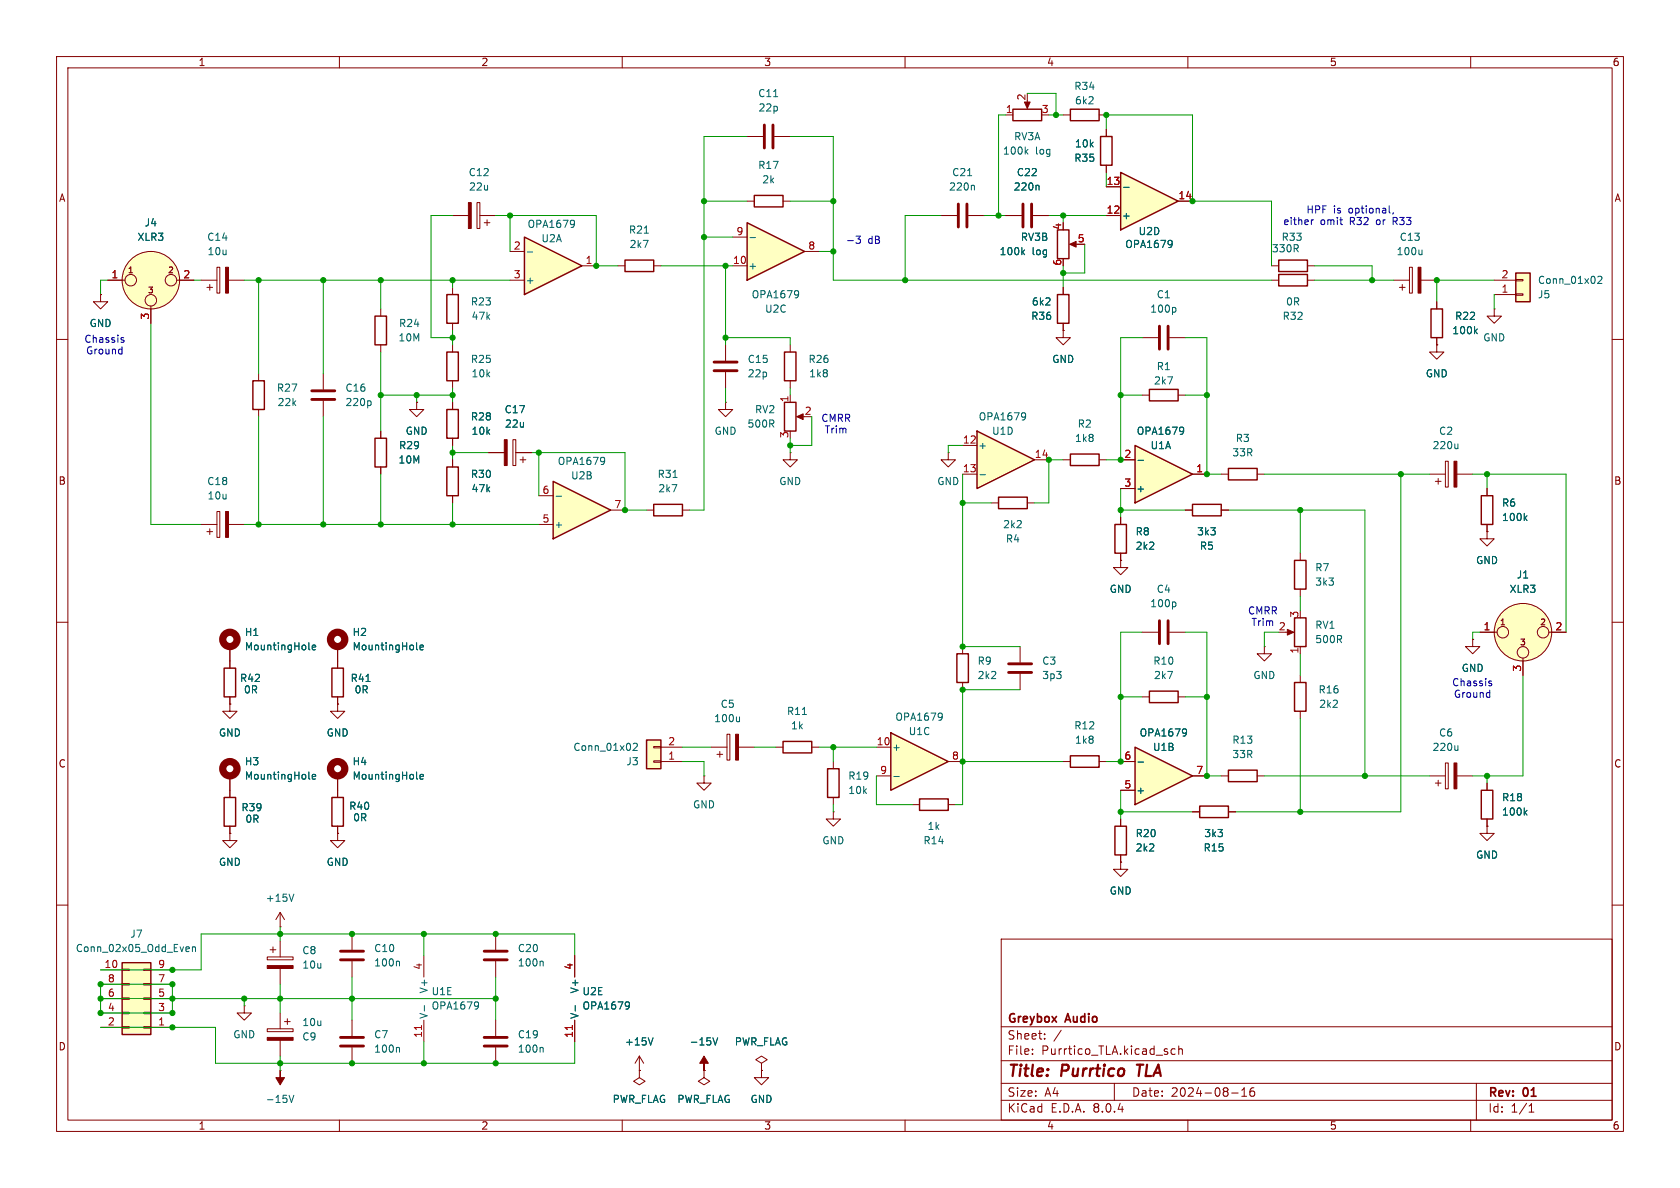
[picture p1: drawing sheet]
<svg xmlns="http://www.w3.org/2000/svg" width="297mm" height="210mm" viewBox="0 0 297 210" stroke-linecap="round" stroke-linejoin="round" font-family="sans-serif">
<g fill="none" stroke="#840000" stroke-width=".18">
<path d="M10 10h277v190h-277zM12 12h273v186h-273zM60 10v2M110 10v2M160 10v2M210 10v2M260 10v2M10 60h2M285 60h2M128.3 61v2.8M128.3 65.8v2.8M10 110h2"/>
<path d="M285 110h2M10 160h2M285 160h2M177 166h108v32h-108zM60 198v2M110 198v2M160 198v2M177 194.5h108M177 191.5h108M177 187.5h108M177 181.5h108M182.5 186.3v.1"/>
<path d="M182.5 185.5v.1M184.7 183.6v.1M184.7 182.8v.1M187.6 182.1l-1.3 2M197 191.5v3M207.7 185.5l-.4-.1-.3 .3v.4l.2 .2h.5M208.4 185.5l.2-.1 .4 .1v.9M208.4 184.9v1.5M210 198v2M217.7 193.2h1.2M219.5 193.8h.9M219.5 192.7l.5-.4v1.5"/>
<path d="M221.7 192.3a.59 .59 0 0 0-.7 .6v.6l.1 .2 .4 .1 .2-.1 .1-.5-.1-.3h-.5l-.2 .3M260 198v2M261 191.5v6.5M270.3 196.6h.9M270.3 195.5l.4-.4v1.5"/>
</g>
<path d="M201 188.2h1.1M201.6 188.2l-.3 2" fill="none" stroke="#840000" stroke-width=".4"/>
<path d="M126.2 65.5h4.1M126.2 64h4.1" fill="none" stroke="#840000" stroke-width=".51"/>
<path d="M97.8 85.1l10.1 5.1-10.1 5.1z" fill="#ffffc2"/>
<path d="M97.8 85.1l10.1 5.1-10.1 5.1z" fill="none" stroke="#840000" stroke-width=".25"/>
<g fill="none" stroke="#840000" stroke-width=".18">
<path d="M128.3 71.1v1.3h1.2l-1.2 1.3-1.3-1.3h1.3M128.3 71.1h.1M95.2 92.7h2.6M95.2 87.6h2.6M107.9 90.2h2.6M124.5 137.2v1.2h1.2l-1.2 1.3-1.3-1.3h1.3M124.5 137.2h.1M125.7 132.1h2.8M126.7 133.4h1.1M127.3 132.8v1.1M128.5 129.8h.5v4.6h-.5zM130.6 132.1h2.7"/>
<path d="M40.6 147.3v1.3h1.3l-1.3 1.3-1.2-1.3h1.2M40.6 147.3h.1M43.2 177.8v1.3h1.2l-1.2 1.2-1.3-1.2h1.3M43.2 177.8h.1M113 189.2v1.3l-1 .6 1 .7 1-.7-1-.6M113 189.2h.1M113 186.7l-.7 1.3M113 186.7v2.5M113 186.7l.8 1.3M124.5 189.2h.1M124.5 189.2v1.3l-1.1 .6 1.1 .7 1-.7-1-.6M134.6 188l1-.7-1-.6-1 .6 1 .7v1.2"/>
<path d="M134.6 189.2h.1M134.6 189.2v1.3h1.3l-1.3 1.3-1.3-1.3h1.3"/>
</g>
<path d="M98.3 87.7h1M106.6 80.8l.2 .2a1.07 1.07 0 0 1-.1 1M106.9 81.4l-.3 .2M130.7 126.7v.9M130.7 127.5l-.1 .1M115.4 183.5l-.4 1.2M126 183.5l.5 1.2 .4-1.2" fill="none" stroke="#006464" stroke-width=".18"/>
<g fill="#840000" stroke="#840000" stroke-width=".18">
<path d="M124.5 186.7l.7 1.3h-.7v1.2v-1.2h-.8z"/>
<path d="M130 129.8h.6v4.6h-.6z"/>
</g>
<path d="M114.3 130.8h2.5v5.1h-2.5z" fill="#ffffc2"/>
<path d="M115.6 132h1.2v.2h-1.2zM115.6 134.5h1.2v.2h-1.2zM116.8 134.6h3.8M116.8 132.1h3.8" fill="none" stroke="#840000" stroke-width=".18"/>
<path d="M114.3 130.8h2.5v5.1h-2.5z" fill="none" stroke="#840000" stroke-width=".25"/>
<path d="M112 131.5l.4-.1 .3 .4-.8 .9h.8" fill="none" stroke="#006464" stroke-width=".18"/>
<path d="M21.6 170.2h5.1v12.7h-5.1z" fill="#ffffc2"/>
<g fill="none" stroke="#840000" stroke-width=".18">
<path d="M80 38.1h2.8M84.3 35.8h.5v4.6h-.5zM84.8 38.1h2.8M85.6 39.4h1M86.1 38.9v1M109.2 47h1.3M115.6 47h1.2M40.6 124.5v1.2h1.3l-1.3 1.3-1.2-1.3h1.2M40.6 124.5h.1M40.6 139.7v1.3M40.6 146.1v1.2M17.8 171.5h3.8"/>
<path d="M17.8 179.1h3.8M17.8 176.5h3.8M17.8 174h3.8M21.6 171.3h1.3v.3h-1.3zM21.6 173.9h1.3v.2h-1.3zM21.6 176.4h1.3v.3h-1.3zM21.6 178.9h1.3v.3h-1.3zM25.4 171.3h1.3v.3h-1.3zM25.4 173.9h1.3v.2h-1.3zM25.4 176.4h1.3v.3h-1.3zM25.4 178.9h1.3v.3h-1.3zM26.7 171.5h3.8"/>
<path d="M26.7 179.1h3.8M26.7 176.5h3.8M26.7 174h3.8M49.5 179.1v2.8M17.8 181.6h3.8M21.6 181.5h1.3v.2h-1.3zM25.4 181.5h1.3v.2h-1.3zM26.7 181.6h3.8M47.2 181.9h4.6v.5h-4.6zM49.5 189.2h.1M49.5 183.9v2.8M50.3 180.6h1"/>
<path d="M50.8 180.1v1"/>
</g>
<path d="M110.5 46h5.1v2h-5.1zM39.6 141h2.1v5.1h-2.1zM21.6 170.2h5.1v12.7h-5.1z" fill="none" stroke="#840000" stroke-width=".25"/>
<path d="M113.9 41.2h.7M33 167.4h.4l.1 .3-.6 .1M33.4 168.2h-.4M34 167.5l.2-.1h.3l.1 .8M34 167.4v.8M51.1 193.6l.4 1.3 .4-1.3" fill="none" stroke="#006464" stroke-width=".18"/>
<g fill="#840000" stroke="#840000" stroke-width=".18">
<path d="M49.5 189.2v1.3h.8l-.8 1.3-.7-1.3h.7z"/>
<path d="M47.2 183.4h4.6v.5h-4.6z"/>
<path d="M82.8 35.8h.5v4.6h-.5z"/>
</g>
<path d="M92.7 41.9l10.2 5.1-10.2 5.1z" fill="#ffffc2"/>
<path d="M92.7 41.9l10.2 5.1-10.2 5.1zM39.6 118.1h2.1v5.1h-2.1z" fill="none" stroke="#840000" stroke-width=".25"/>
<path d="M90.2 44.5h2.5M90.2 49.5h2.5M102.9 47h2.5M40.6 114.3v3.8M40.6 123.2v1.3M40.6 137.2v2.5M47.2 169.2h4.6v.5h-4.6zM47.8 167.9h1M48.3 167.4v1M49.5 166.4v2.8M49.5 171.2v2.8" fill="none" stroke="#840000" stroke-width=".18"/>
<path d="M101.3 38.9l.2 .2a1.07 1.07 0 0 1-.1 1M101.6 39.5l-.3 .2M93.2 44.5h1M54.6 114.7l.2 .2M55.2 114.5l.6-.2-.1-.2-.3-.1-.2 .2 .1 .6h.4M54.6 137.6l.2 .1M55.2 137.3l.6-.1-.1-.2-.3-.1-.2 .2 .1 .6h.4" fill="none" stroke="#006464" stroke-width=".18"/>
<g fill="none" stroke="#840000" stroke-width="1.3">
<circle cx="40.6" cy="113" r="1.27"/>
<circle cx="40.6" cy="135.9" r="1.27"/>
</g>
<path d="M47.2 170.7h4.6v.5h-4.6z" fill="#840000" stroke="#840000" stroke-width=".18"/>
<path d="M200.7 78.7l10.1 5.1-10.1 5.1z" fill="#ffffc2"/>
<g fill="none" stroke="#840000" stroke-width=".25">
<path d="M133.3 34.5h5.1v2.1h-5.1zM66.3 55.9h2v5.1h-2zM79 52.1h2v5.1h-2zM186.9 52.1h2.1v5.1h-2.1zM44.7 67.3h2v5.1h-2zM66.3 77.5h2v5.1h-2zM79 62.2h2v5.1h-2zM79 72.4h2v5.1h-2zM138.7 62.2h2v5.1h-2zM200.7 78.7l10.1 5.1-10.1 5.1zM203.2 68.8h5.1v2.1h-5.1zM79 82.6h2v5h-2z"/>
<path d="M115.6 89.2h5v2h-5zM189.2 80.3h5.1v2h-5.1zM58.7 118.1h2v5.1h-2zM58.7 141h2v5.1h-2zM197.1 146.1h2v5h-2zM212.1 142.5h5.1v2h-5.1z"/>
</g>
<g fill="none" stroke="#840000" stroke-width=".18">
<path d="M132.1 24.1h2.8M132.1 35.6h1.2M136.9 24.1h2.8M138.4 35.6h1.3M166.4 38.1h2.8M171.2 38.1h2.8M17.8 52.1v1.2h1.2l-1.2 1.3-1.3-1.3h1.3M17.8 52.1h.1M19 49.5h3.1M26.7 54.1v3.1M31.2 49.5h3.1M35.6 49.5h2.8"/>
<path d="M36.6 50.8h1M37.1 50.3v1M38.4 47.2h.5v4.6h-.5zM40.4 49.5h2.8M67.3 54.6v1.3M80 50.8v1.3M80 57.2v1.2M188 58.4v1.3h1.2l-1.2 1.3-1.3-1.3h1.3M188 58.4h.1M188 50.8v1.3M188 57.2v1.2M201.9 59.7h2.8"/>
<path d="M206.8 59.7h2.7M45.7 66v1.3M45.7 72.4v1.3M57.1 66v2.8M57.1 70.9v2.8M67.3 61v1.2M67.3 76.2v1.3M73.7 71.1v1.3h1.2l-1.2 1.3-1.3-1.3h1.3M73.7 71.1h.1M80 61v1.2M80 67.3v1.3M80 71.1v1.3"/>
<path d="M80 77.5v1.2M90.7 77.7h.5v4.6h-.5zM139.7 61v1.2M139.7 67.3v1.3M201.9 69.9h1.3M208.3 69.9h1.2M35.6 92.7h2.8M36.6 94h1M37.1 93.5v1M38.4 90.4h.5v4.6h-.5zM40.4 92.7h2.8M67.3 82.6v1.2"/>
<path d="M80 81.3v1.3M80 87.6v1.3M86.4 80h2.8M91.2 80h2.8M91.9 81.3h1.1M92.5 80.8v1M114.3 90.2h1.3M120.6 90.2h1.3M167.6 80v1.3h1.3l-1.3 1.3-1.2-1.3h1.2M167.6 80h.1M188 81.3h1.2M194.3 81.3h1.3"/>
<path d="M198.1 81.3h2.6M198.1 86.4h2.6M210.8 83.8h2.6M59.7 114.3v3.8M59.7 124.5v1.2h1.3l-1.3 1.3-1.3-1.3h1.3M59.7 124.5h.1M59.7 123.2v1.3M59.7 137.2v3.8M59.7 147.3v1.3h1.3l-1.3 1.3-1.3-1.3h1.3M59.7 147.3h.1M59.7 146.1v1.2M198.1 152.4v1.3h1.3l-1.3 1.2-1.3-1.2h1.3"/>
<path d="M198.1 152.4h.1M198.1 144.8v1.3M198.1 151.1v1.3M210.8 143.5h1.3M217.2 143.5h1.2M49.5 163.8h.1M49.5 161.3l-.7 1.3M49.5 161.3v2.5M49.5 161.3l.8 1.3M62.2 165.1v2.8M62.2 169.9v2.8M74.9 168.9v3.8"/>
<path d="M87.6 165.1v2.8M87.6 169.9v2.8M101.6 168.9v3.8M62.2 180.3v2.8M62.2 185.2v2.8M74.9 180.3v3.9M87.6 180.3v2.8M87.6 185.2v2.8M101.6 180.3v3.9"/>
<circle cx="23.1" cy="49.5" r="1.02"/>
<circle cx="26.7" cy="49.5" r="5.1"/>
<circle cx="26.7" cy="53.1" r="1.02"/>
<circle cx="30.2" cy="49.5" r="1.02"/>
</g>
<g fill="none" stroke="#006464" stroke-width=".18">
<path d="M136.8 17.1h.7M171.1 31.1h.7M172.1 32.8l.2 .1v.7M207.6 54.3l.3 .3v.3l-.3 .3M65.4 70.9l.2 .2v.4l-.2 .2M209 75.5l.2 .1a1.07 1.07 0 0 1-.1 1.1M209.3 76.1l-.3 .2M119 84.4h.7M201.2 81.4h1M73.6 114.7l.2 .2M74.3 114.5l.6-.2-.1-.2-.4-.1-.1 .2v.6h.5M64.7 120.5h.7"/>
<path d="M73.6 137.6l.2 .1M74.3 137.3l.6-.1-.1-.2-.4-.1-.1 .2v.6h.5M51.9 158.1l-.4 1.2M70.4 169.9l.2 .2v.7M75 177.8v.9M84.4 177.1l.1 .1a1.07 1.07 0 0 1-.1 1.1M84.6 177.7l-.2 .2M95.8 169.9l.2 .2v.7M101.7 177.8v.9M111 177.1l.2 .1a1.07 1.07 0 0 1-.1 1.1M111.3 177.7l-.3 .2M70.4 185.2l.2 .1v.7"/>
<path d="M95.8 185.2l.2 .1v.7"/>
</g>
<g fill="none" stroke="#840000" stroke-width=".51">
<path d="M135.1 22.1v4.1M136.7 22.1v4.1M169.4 36.1v4M170.9 36.1v4M205 57.7v4M206.5 57.7v4M55.1 69.1h4.1M55.1 70.6h4.1M60.2 168.1h4.1M60.2 169.7h4.1M85.6 168.1h4.1M85.6 169.7h4.1"/>
<path d="M60.2 183.4h4.1M60.2 184.9h4.1M85.6 183.4h4.1M85.6 184.9h4.1"/>
</g>
<g fill="#840000" stroke="#840000" stroke-width=".18">
<path d="M39.9 90.4h.5v4.6h-.5z"/>
<path d="M39.9 47.2h.5v4.6h-.5z"/>
<path d="M89.2 77.7h.5v4.6h-.5z"/>
</g>
<circle cx="26.7" cy="49.5" r="5.1" fill="#ffffc2" stroke="#ffffc2" stroke-width=".18"/>
<path d="M74.5 181.3v.7M101.2 181.3v.7" fill="none" stroke="#a90000" stroke-width=".18"/>
<g fill="none" stroke="#840000" stroke-width="1.3">
<circle cx="59.7" cy="113" r="1.27"/>
<circle cx="59.7" cy="135.9" r="1.27"/>
</g>
<path d="M200.7 132.1l10.1 5.1-10.1 5z" fill="#ffffc2"/>
<path d="M176.5 87.9h5.1v2h-5.1zM197.1 92.7h2v5.1h-2zM210.8 89.2h5.1v2h-5.1zM189.2 133.6h5.1v2h-5.1zM200.7 132.1l10.1 5.1-10.1 5zM203.2 122.2h5.1v2h-5.1zM217.2 136.1h5v2.1h-5z" fill="none" stroke="#840000" stroke-width=".25"/>
<g fill="none" stroke="#840000" stroke-width=".18">
<path d="M175.3 88.9h1.2M181.6 88.9h1.3M198.1 99.1v1.2h1.3l-1.3 1.3-1.3-1.3h1.3M198.1 99.1h.1M198.1 91.4v1.3M198.1 97.8v1.3M209.5 90.2h1.3M215.9 90.2h1.3M201.9 111.8h2.8M206.8 111.8h2.7M223.5 114.3v1.3h1.3l-1.3 1.2-1.3-1.2h1.3M223.5 114.3h.1"/>
<path d="M188 134.6h1.2M194.3 134.6h1.3M198.1 139.7h2.6M198.1 134.6h2.6M201.9 123.2h1.3M208.3 123.2h1.2M210.8 137.2h2.6M215.9 137.2h1.3M222.2 137.2h1.3"/>
</g>
<path d="M207.6 106.4l.3 .3v.3l-.3 .3M201.2 134.7h1M209.5 128.8l.2 .2a1.07 1.07 0 0 1-.1 1M209.8 129.4l-.3 .2" fill="none" stroke="#006464" stroke-width=".18"/>
<path d="M205 109.7v4.1M206.5 109.7v4.1" fill="none" stroke="#840000" stroke-width=".51"/>
<path d="M172.7 76.2l10.2 5.1-10.2 5.1z" fill="#ffffc2"/>
<path d="M172.7 76.2l10.2 5.1-10.2 5.1zM169.2 115.6h2v5.1h-2zM138.4 131.1h5.1v2h-5.1zM146.3 135.9h2v5.1h-2z" fill="none" stroke="#840000" stroke-width=".25"/>
<g fill="none" stroke="#840000" stroke-width=".18">
<path d="M170.2 78.7h2.5M170.2 83.8h2.5M182.9 81.3h2.5M170.2 114.3v1.3M180.3 114.3v2.8M180.3 119.1v2.8M137.2 132.1h1.2M143.5 132.1h1.3M147.3 134.6v1.3M170.2 120.7v1.2M147.3 143.5v1.3h1.3l-1.3 1.3-1.3-1.3h1.3M147.3 143.5h.1"/>
<path d="M147.3 141v1.2"/>
</g>
<path d="M181.1 73l.2 .1a1.07 1.07 0 0 1-.2 1M181.3 73.5l-.2 .3M173.2 83.9h1M141.8 126.3h.8" fill="none" stroke="#006464" stroke-width=".18"/>
<path d="M178.3 117.3h4.1M178.3 118.9h4.1" fill="none" stroke="#840000" stroke-width=".51"/>
<path d="M157.5 129.5l10.1 5.1-10.1 5.1z" fill="#ffffc2"/>
<path d="M228.9 99.1h2v5h-2zM261.9 87.6h2v5.1h-2zM228.9 109.2h2v5.1h-2zM157.5 129.5l10.1 5.1-10.1 5.1zM228.9 120.7h2v5h-2zM261.9 139.7h2v5.1h-2zM162.6 141.2h5v2.1h-5z" fill="none" stroke="#840000" stroke-width=".25"/>
<g fill="none" stroke="#840000" stroke-width=".18">
<path d="M229.9 97.8v1.3M262.9 94v1.3h1.3l-1.3 1.2-1.3-1.2h1.3M262.9 94h.1M262.9 86.4v1.2M262.9 92.7v1.3M227.3 111.8h1M229.9 104.1v1.3M229.9 114.3v1.3M229.9 119.4v1.3M260.3 113v1.3h1.3l-1.3 1.3-1.2-1.3h1.2M260.3 113h.1M261.6 111.8h3.1"/>
<path d="M269.2 116.3v3.1M273.8 111.8h3.1M154.9 132.1h2.6M154.9 137.2h2.6M167.6 134.6h2.6M229.9 125.7v1.3M252.7 137.2h2.8M253.7 138.4h1.1M254.3 137.9v1M255.5 134.9h.5v4.5h-.5zM257.6 137.2h2.7M262.9 138.4v1.3"/>
<path d="M161.3 142.2h1.3M167.6 142.2h1.3M262.9 146.1v1.2h1.3l-1.3 1.3-1.3-1.3h1.3M262.9 146.1h.1M262.9 144.8v1.3"/>
<circle cx="265.7" cy="111.8" r="1.02"/>
<circle cx="269.2" cy="111.8" r="5.1"/>
<circle cx="269.2" cy="115.3" r="1.02"/>
<circle cx="272.8" cy="111.8" r="1.02"/>
</g>
<path d="M269.6 91.5l.4 .5M270 91.2l-.5 .5M158 137.3h1M166.3 126.1l.2 .1a1.07 1.07 0 0 1-.1 1M166.6 126.6l-.3 .2M257.7 131.8v.9M257.7 132.5l-.1 .2M269.6 143.6l.4 .5M270 143.2l-.5 .5" fill="none" stroke="#006464" stroke-width=".18"/>
<g fill="#840000" stroke="#840000" stroke-width=".18">
<path d="M227.6 111.3l1.1 .5-1.1 .5z"/>
<path d="M257 134.9h.6v4.5h-.6z"/>
</g>
<circle cx="269.2" cy="111.8" r="5.1" fill="#ffffc2" stroke="#ffffc2" stroke-width=".18"/>
<path d="M198.1 30.5l10.2 5.1-10.2 5z" fill="#ffffc2"/>
<path d="M179.1 19.3h5v2h-5zM189.2 19.3h5.1v2h-5.1zM194.6 24.1h2v5.1h-2zM198.1 30.5l10.2 5.1-10.2 5zM186.9 40.6h2.1v5.1h-2.1zM226.1 48.5h5v2h-5zM226.1 46h5v2h-5zM253 54.6h2v5.1h-2zM217.2 82.8h5v2h-5z" fill="none" stroke="#840000" stroke-width=".25"/>
<g fill="none" stroke="#840000" stroke-width=".18">
<path d="M181.6 17.8v1M177.8 38.1h2.8M177.8 20.3h1.3M182.6 38.1h2.8M188 20.3h1.2M194.3 20.3h1.3M195.6 38.1h2.5M195.6 33h2.5M195.6 22.9v1.2M195.6 29.2v1.3M208.3 35.6h2.5M189.5 43.2h1"/>
<path d="M224.8 49.5h1.3M224.8 47h1.3M231.1 49.5h1.3M231.1 47h1.3M246.4 49.5h2.8M247.4 50.8h1M247.9 50.3v1M249.2 47.2h.5v4.6h-.5zM251.2 49.5h2.8M254 53.3v1.3M254 59.7v1.3M264.2 54.6v1.3h1.2l-1.2 1.3-1.3-1.3h1.3"/>
<path d="M264.2 54.6h.1M215.9 83.8h1.3M222.2 83.8h1.3M252.7 83.8h2.8M253.7 85.1h1.1M254.3 84.6v1M255.5 81.5h.5v4.6h-.5zM257.6 83.8h2.7"/>
</g>
<g fill="none" stroke="#006464" stroke-width=".18">
<path d="M181.4 26.8l.3 .4M181.7 26.4l-.5 .5M183.5 32.8l.2 .1v.7M198.6 33.1h1M180.8 44.5l.3 .5M181.1 44.2l-.4 .5M207 42.5l.2 .1a1.07 1.07 0 0 1-.2 1M207.2 43l-.2 .3M251.4 44.2v.8M251.4 44.9l-.2 .1M260.8 58.5l.4 .5M261.2 58.2l-.5 .4"/>
<path d="M257.7 78.5v.8M257.7 79.2l-.1 .1"/>
</g>
<g fill="#840000" stroke="#840000" stroke-width=".18">
<path d="M181.1 18h1l-.5 1.2z"/>
<path d="M189.1 43.2l1.1-.5v1z"/>
<path d="M257 81.5h.6v4.6h-.6z"/>
<path d="M250.7 47.2h.5v4.6h-.5z"/>
</g>
<path d="M180.8 36.1v4M182.4 36.1v4" fill="none" stroke="#840000" stroke-width=".51"/>
<path d="M268 48.3h2.5v5h-2.5z" fill="#ffffc2"/>
<path d="M264.2 52.1h3.8M264.2 49.5h3.8M268 49.4h1.2v.3h-1.2zM268 51.9h1.2v.3h-1.2zM254 61v1.2h1.3l-1.3 1.3-1.3-1.3h1.3M254 61h.1" fill="none" stroke="#840000" stroke-width=".18"/>
<path d="M268 48.3h2.5v5h-2.5z" fill="none" stroke="#840000" stroke-width=".25"/>
<path d="M282.5 49l.5-.2 .2 .4-.8 .9h.8" fill="none" stroke="#006464" stroke-width=".18"/>
<path d="M132.1 39.4l10.1 5.1-10.1 5z" fill="#ffffc2"/>
<path d="M132.1 39.4l10.1 5.1-10.1 5zM138.7 71.1h2v5.1h-2z" fill="none" stroke="#840000" stroke-width=".25"/>
<g fill="none" stroke="#840000" stroke-width=".18">
<path d="M177.8 38.1h2.8M182.6 38.1h2.8M195.6 38.1h2.5M195.6 33h2.5M195.6 22.9v1.2M195.6 29.2v1.3M208.3 35.6h2.5M17.8 52.1h.1M19 49.5h2.6M26.7 54.6v2.6M31.7 49.5h2.6M129.5 47h2.6"/>
<path d="M129.5 41.9h2.6M142.2 44.5h2.6M188 58.4h.1M188 50.8v1.3M188 57.2v1.2M254 53.3v1.3M254 59.7v1.3M67.3 76.2v1.3M73.7 71.1h.1M80 71.1v1.3M80 77.5v1.2M139.7 69.9v1.2"/>
<path d="M141.2 73.7h1M254 61h.1M67.3 82.6v1.2M80 81.3v1.3M80 87.6v1.3M86.4 80h2.8M91.2 80h2.8M139.7 80v1.3h1.3l-1.3 1.3-1.3-1.3h1.3M139.7 80h.1M198.1 99.1h.1M198.1 81.3h2.6M198.1 86.4h2.6"/>
<path d="M198.1 91.4v1.3M198.1 97.8v1.3M209.5 90.2h1.3M210.8 83.8h2.6M215.9 90.2h1.3M262.9 94h.1M262.9 86.4v1.2M262.9 92.7v1.3M40.6 114.3v3.8M59.7 114.3v3.8M260.3 113h.1M261.6 111.8h2.6"/>
<path d="M269.2 116.8v2.6M274.3 111.8h2.6M40.6 124.5h.1M40.6 123.2v1.3M40.6 137.2v3.8M59.7 124.5h.1M59.7 123.2v1.3M59.7 137.2v3.8M198.1 139.7h2.6M198.1 134.6h2.6M210.8 137.2h2.6M262.9 138.4v1.3"/>
<path d="M40.6 147.3h.1M40.6 146.1v1.2M59.7 147.3h.1M59.7 146.1v1.2M198.1 152.4h.1M198.1 144.8v1.3M198.1 151.1v1.3M210.8 143.5h1.3M217.2 143.5h1.2M262.9 146.1h.1M262.9 144.8v1.3M101.6 168.9v3.8"/>
<path d="M101.6 180.3v3.9M113 189.2h.1M124.5 189.2h.1M134.6 189.2h.1"/>
</g>
<g fill="none" stroke="#006464" stroke-width=".18">
<path d="M183.5 32.8l.2 .1v.7M198.6 33.1h1M132.6 42h1M140.9 51.4l.2 .1a1.07 1.07 0 0 1-.1 1M141.2 51.9l-.3 .3M180.8 44.5l.3 .5M181.1 44.2l-.4 .5M207 42.5l.2 .1a1.07 1.07 0 0 1-.2 1M207.2 43l-.2 .3M260.8 58.5l.4 .5M261.2 58.2l-.5 .4M209 75.5l.2 .1a1.07 1.07 0 0 1-.1 1.1"/>
<path d="M209.3 76.1l-.3 .2M201.2 81.4h1M269.6 91.5l.4 .5M270 91.2l-.5 .5M54.6 114.7l.2 .2M55.2 114.5l.6-.2-.1-.2-.3-.1-.2 .2 .1 .6h.4M73.6 114.7l.2 .2M74.3 114.5l.6-.2-.1-.2-.4-.1-.1 .2v.6h.5M54.6 137.6l.2 .1M55.2 137.3l.6-.1-.1-.2-.3-.1-.2 .2 .1 .6h.4M64.7 120.5h.7M73.6 137.6l.2 .1"/>
<path d="M74.3 137.3l.6-.1-.1-.2-.4-.1-.1 .2v.6h.5M201.2 134.7h1M209.5 128.8l.2 .2a1.07 1.07 0 0 1-.1 1M209.8 129.4l-.3 .2M269.6 143.6l.4 .5M270 143.2l-.5 .5M101.7 177.8v.9M111 177.1l.2 .1a1.07 1.07 0 0 1-.1 1.1M111.3 177.7l-.3 .2M115.4 183.5l-.4 1.2M126 183.5l.5 1.2 .4-1.2"/>
</g>
<path d="M140.8 73.7l1.2-.5v1z" fill="#840000" stroke="#840000" stroke-width=".18"/>
<g fill="none" stroke="#0000c2" stroke-width=".18">
<path d="M231.8 38.9v.8M232.2 38.9l-.4 .2M236.9 38.9h.4M237.2 39.7h.1M245.7 37.6l.1 .1M246.3 37.6l-.1 .2M21.6 59.7h.3M151.3 41.8h.8l-.4 .4 .3 .2 .1 .4-.2 .2h-.4M21.4 61.7l.2 .1M21.6 61.3v1.3M21.6 62.5l-.2 .1M21.6 60.1l.3 .1v.1l-.2 .2h-.2"/>
<path d="M263.3 122.4l.1 .1M263.4 120.8l.3 .1v.1l-.1 .2h-.3M263.4 120.4h.3M263.4 122v1.3M263.4 123.2l-.1 .1"/>
</g>
<g fill="none" stroke="#009600" stroke-width=".18">
<path d="M181.6 16.5h5.1v3.8M80 38.1h-3.8v21.6h3.8M87.6 38.1h17.8v8.9h3.8M90.2 38.1v6.4M124.5 35.6h7.6M132.1 24.1h-7.6v66.1h-2.6M139.7 24.1h7.6v25.4h77.5M139.7 35.6h7.6M166.4 38.1h-6.4v11.4M174 38.1h3.8M177.8 20.3h-1.3v17.8M185.4 38.1h10.2"/>
<path d="M185.4 20.3h2.6M188 38.1v1.3M195.6 22.9v-2.6h15.2v15.3h14v11.4M195.6 30.5v2.5M19 49.5h-1.2v2.6M26.7 57.2v35.5h8.9M34.3 49.5h1.3M43.2 49.5h47M45.7 49.5v16.5M57.1 49.5v16.5M67.3 49.5v5.1M80 49.5v1.3"/>
<path d="M80 58.4v2.6M116.8 47h12.7M124.5 41.9h5M128.3 59.7h11.4v1.3M128.3 47v14M144.8 44.5h2.5M188 47v3.8M191.8 43.2v5.1h-3.8M201.9 59.7h-3.8v21.6h-2.5M209.5 59.7h3.9v24.1h2.5M232.4 49.5h14M232.4 47h10.2v2.5"/>
<path d="M264.2 49.5h-10.2v3.8M264.2 52.1v2.5M45.7 73.7v19M57.1 73.7v19M67.3 69.9h12.7M67.3 62.2v14M73.7 69.9v1.2M80 68.6v2.5M80 78.7v2.6M128.3 68.6v2.5M139.7 68.6v1.3M139.7 77.5v2.5"/>
<path d="M143.5 73.7v5h-3.8M170.2 78.7h-2.6v1.3M198.1 69.9h3.8M209.5 69.9h3.9M43.2 92.7h52M67.3 83.8v8.9M80 88.9v3.8M80 80h6.4M94 80h16.5v10.2h3.8M95.2 80v7.6M170.2 88.9h5.1M170.2 83.8v30.5h10.1"/>
<path d="M188 81.3h-2.6v7.6h-2.5M198.1 86.4v5M198.1 90.2h11.4M217.2 90.2h24.1v47M223.5 83.8h29.2M229.9 90.2v7.6M247.6 83.8v59.7h-29.2M260.3 83.8h16.6v28M262.9 83.8v2.6M201.9 111.8h-3.8v22.8h-2.5M209.5 111.8h3.9v25.4h2.5M226.1 111.8h-2.6v2.5"/>
<path d="M229.9 105.4v2.6M229.9 115.6v3.8M261.6 111.8h-1.3v1.2M269.2 119.4v17.8h-8.9M120.6 134.6h3.9v2.6M120.6 132.1h5.1M133.3 132.1h3.9M144.8 132.1h10.1M147.3 132.1v2.5M154.9 137.2v5h6.4M170.2 134.6h17.8M180.3 121.9h-10.1v20.3h-1.3"/>
<path d="M198.1 139.7v5.1M198.1 123.2h3.8M209.5 123.2h3.9M223.5 137.2h29.2M229.9 127v16.5M262.9 137.2v1.2M147.3 142.2v1.3M198.1 143.5h12.7M17.8 176.5h69.8M17.8 174h12.7v5.1h-12.7zM43.2 176.5v1.3M49.5 163.8v2.6"/>
<path d="M49.5 174v5.1M62.2 172.7v7.6M74.9 165.1v3.8M87.6 172.7v7.6M101.6 168.9v-3.8h-66v6.4h-17.8M17.8 181.6h20.3v6.4h63.5v-3.8M49.5 186.7v2.5M74.9 184.2v3.8"/>
</g>
<path d="M101.2 181.3v.7" fill="none" stroke="#a90000" stroke-width=".18"/>
<g fill="#009600" stroke="#009600" stroke-width=".18">
<circle cx="17.8" cy="174" r=".46"/>
<circle cx="17.8" cy="176.5" r=".46"/>
<circle cx="17.8" cy="179.1" r=".46"/>
<circle cx="30.5" cy="171.5" r=".46"/>
<circle cx="30.5" cy="174" r=".46"/>
<circle cx="30.5" cy="176.5" r=".46"/>
<circle cx="30.5" cy="179.1" r=".46"/>
<circle cx="30.5" cy="181.6" r=".46"/>
<circle cx="43.2" cy="176.5" r=".46"/>
<circle cx="49.5" cy="176.5" r=".46"/>
<circle cx="49.5" cy="165.1" r=".46"/>
<circle cx="67.3" cy="49.5" r=".46"/>
<circle cx="57.1" cy="49.5" r=".46"/>
<circle cx="57.1" cy="92.7" r=".46"/>
<circle cx="67.3" cy="69.9" r=".46"/>
<circle cx="67.3" cy="92.7" r=".46"/>
<circle cx="45.7" cy="92.7" r=".46"/>
<circle cx="45.7" cy="49.5" r=".46"/>
<circle cx="74.9" cy="165.1" r=".46"/>
<circle cx="87.6" cy="165.1" r=".46"/>
<circle cx="87.6" cy="176.5" r=".46"/>
<circle cx="87.6" cy="188" r=".46"/>
<circle cx="62.2" cy="188" r=".46"/>
<circle cx="74.9" cy="188" r=".46"/>
<circle cx="80" cy="49.5" r=".46"/>
<circle cx="90.2" cy="38.1" r=".46"/>
<circle cx="80" cy="92.7" r=".46"/>
<circle cx="80" cy="80" r=".46"/>
<circle cx="80" cy="59.7" r=".46"/>
<circle cx="73.7" cy="69.9" r=".46"/>
<circle cx="80" cy="69.9" r=".46"/>
<circle cx="95.2" cy="80" r=".46"/>
<circle cx="62.2" cy="176.5" r=".46"/>
<circle cx="62.2" cy="165.1" r=".46"/>
<circle cx="49.5" cy="188" r=".46"/>
<circle cx="188" cy="48.3" r=".46"/>
<circle cx="213.4" cy="69.9" r=".46"/>
<circle cx="185.4" cy="81.3" r=".46"/>
<circle cx="198.1" cy="81.3" r=".46"/>
<circle cx="198.1" cy="69.9" r=".46"/>
<circle cx="124.5" cy="41.9" r=".46"/>
<circle cx="124.5" cy="35.6" r=".46"/>
<circle cx="176.5" cy="38.1" r=".46"/>
<circle cx="160" cy="49.5" r=".46"/>
<circle cx="128.3" cy="47" r=".46"/>
<circle cx="147.3" cy="35.6" r=".46"/>
<circle cx="147.3" cy="44.5" r=".46"/>
<circle cx="198.1" cy="143.5" r=".46"/>
<circle cx="198.1" cy="134.6" r=".46"/>
<circle cx="198.1" cy="123.2" r=".46"/>
<circle cx="229.9" cy="143.5" r=".46"/>
<circle cx="213.4" cy="137.2" r=".46"/>
<circle cx="198.1" cy="90.2" r=".46"/>
<circle cx="213.4" cy="123.2" r=".46"/>
<circle cx="170.2" cy="121.9" r=".46"/>
<circle cx="170.2" cy="114.3" r=".46"/>
<circle cx="139.7" cy="78.7" r=".46"/>
<circle cx="147.3" cy="132.1" r=".46"/>
<circle cx="170.2" cy="134.6" r=".46"/>
<circle cx="229.9" cy="90.2" r=".46"/>
<circle cx="241.3" cy="137.2" r=".46"/>
<circle cx="262.9" cy="137.2" r=".46"/>
<circle cx="210.8" cy="35.6" r=".46"/>
<circle cx="195.6" cy="20.3" r=".46"/>
<circle cx="188" cy="38.1" r=".46"/>
<circle cx="186.7" cy="20.3" r=".46"/>
<circle cx="247.6" cy="83.8" r=".46"/>
<circle cx="213.4" cy="83.8" r=".46"/>
<circle cx="262.9" cy="83.8" r=".46"/>
<circle cx="242.6" cy="49.5" r=".46"/>
<circle cx="254" cy="49.5" r=".46"/>
<circle cx="128.3" cy="59.7" r=".46"/>
<circle cx="105.4" cy="47" r=".46"/>
<circle cx="110.5" cy="90.2" r=".46"/>
<circle cx="170.2" cy="88.9" r=".46"/>
</g>
<g font-size="2.8" fill="#840000">
<text x="178" y="190.9">Title:</text>
<text x="187.7" y="190.9">Purrtico</text>
<text x="201.9" y="190.9">TLA</text>
</g>
<g font-size="2.1" fill="#840000">
<text x="178" y="184">Sheet:</text>
<text x="178" y="181.2">Greybox</text>
<text x="188.5" y="181.2">Audio</text>
<text x="178" y="186.7">File:</text>
<text x="184.1" y="186.7">Purrtico_TLA.kicad_sch</text>
<text x="178" y="196.9">KiCad</text>
<text x="178" y="194.1">Size:</text>
<text x="184.7" y="194.1">A4</text>
<text x="185.7" y="196.9">E.D.A.</text>
<text x="193.3" y="196.9">8.0.4</text>
<text x="200" y="194.1">Date:</text>
<text x="207" y="194.1">2024-08-16</text>
<text x="263" y="194.3">Rev:</text>
<text x="263" y="196.9">Id:</text>
<text x="267.1" y="196.9">1/1</text>
<text x="269.4" y="194.3">01</text>
</g>
<g font-size="1.8" fill="#840000">
<text x="35" y="11.9">1</text>
<text x="85" y="11.9">2</text>
<text x="135" y="11.9">3</text>
<text x="185" y="11.9">4</text>
<text x="235" y="11.9">5</text>
<text x="285" y="11.9">6</text>
<text x="10.3" y="35.9">A</text>
<text x="285.3" y="35.9">A</text>
<text x="10.3" y="85.9">B</text>
<text x="285.3" y="85.9">B</text>
<text x="10.3" y="135.9">C</text>
<text x="285.3" y="135.9">C</text>
<text x="10.3" y="185.9">D</text>
<text x="285.3" y="185.9">D</text>
<text x="35" y="199.9">1</text>
<text x="85" y="199.9">2</text>
<text x="135" y="199.9">3</text>
<text x="185" y="199.9">4</text>
<text x="235" y="199.9">5</text>
<text x="285" y="199.9">6</text>
</g>
<g font-size="1.8" fill="#006464">
<text x="133.9" y="17.4">C11</text>
<text x="189.8" y="16.1">R34</text>
<text x="134" y="19.9">22p</text>
<text x="189.9" y="18.6">6k2</text>
<text x="177.2" y="27.5">100k</text>
<text x="179.2" y="25">RV3A</text>
<text x="183" y="27.5">log</text>
<text x="189.8" y="28.8">R35</text>
<text x="189.9" y="26.3">10k</text>
<text x="82.8" y="31.3">C12</text>
<text x="82.8" y="33.9">22u</text>
<text x="133.9" y="30.1">R17</text>
<text x="134.7" y="32.6">2k</text>
<text x="167.7" y="33.9">220n</text>
<text x="168.2" y="31.3">C21</text>
<text x="179.1" y="33.9">220n</text>
<text x="179.7" y="31.3">C22</text>
<text x="25.5" y="40.2">J4</text>
<text x="93.2" y="40.5">OPA1679</text>
<text x="111.1" y="41.5">R21</text>
<text x="198.2" y="39">+</text>
<text x="201.2" y="41.8">U2D</text>
<text x="24.2" y="42.8">XLR3</text>
<text x="36.5" y="42.8">C14</text>
<text x="36.6" y="45.3">10u</text>
<text x="95.6" y="43">U2A</text>
<text x="111.2" y="44">2k7</text>
<text x="132.2" y="47.9">+</text>
<text x="176.6" y="45.3">100k</text>
<text x="180.4" y="42.8">RV3B</text>
<text x="182.4" y="45.3">log</text>
<text x="198.8" y="44">OPA1679</text>
<text x="224.8" y="44.8">330R</text>
<text x="226.5" y="42.8">R33</text>
<text x="246.8" y="45.3">100u</text>
<text x="247.4" y="42.8">C13</text>
<text x="92.8" y="50.4">+</text>
<text x="132.8" y="52.9">OPA1679</text>
<text x="204.4" y="52.9">C1</text>
<text x="271.8" y="52.9">J5</text>
<text x="271.8" y="50.4">Conn_01x02</text>
<text x="15.7" y="58">GND</text>
<text x="70.4" y="58">R24</text>
<text x="83.1" y="54.2">R23</text>
<text x="83.3" y="56.7">47k</text>
<text x="135.2" y="55.5">U2C</text>
<text x="182.2" y="56.7">R36</text>
<text x="182.3" y="54.2">6k2</text>
<text x="203.2" y="55.5">100p</text>
<text x="226.7" y="56.7">R32</text>
<text x="227.3" y="54.2">0R</text>
<text x="256.6" y="59.3">100k</text>
<text x="257.1" y="56.7">R22</text>
<text x="70.4" y="60.6">10M</text>
<text x="83.1" y="64.4">R25</text>
<text x="132.1" y="64.4">C15</text>
<text x="142.8" y="64.4">R26</text>
<text x="185.9" y="64.4">GND</text>
<text x="204.4" y="65.6">R1</text>
<text x="262.1" y="60.6">GND</text>
<text x="48.9" y="69.4">R27</text>
<text x="49" y="72">22k</text>
<text x="61" y="72">220p</text>
<text x="61" y="69.4">C16</text>
<text x="83.3" y="66.9">10k</text>
<text x="132.1" y="66.9">22p</text>
<text x="143" y="66.9">1k8</text>
<text x="203.9" y="68.2">2k7</text>
<text x="252" y="66.9">GND</text>
<text x="71.6" y="77.1">GND</text>
<text x="83.1" y="74.5">R28</text>
<text x="83.3" y="77.1">10k</text>
<text x="89.1" y="73.3">C17</text>
<text x="89.2" y="75.8">22u</text>
<text x="126.2" y="77.1">GND</text>
<text x="132" y="75.8">500R</text>
<text x="133.4" y="73.3">RV2</text>
<text x="172.9" y="74.5">OPA1679</text>
<text x="175.3" y="77.1">U1D</text>
<text x="190.4" y="75.8">R2</text>
<text x="200.9" y="77.1">OPA1679</text>
<text x="254.3" y="77.1">C2</text>
<text x="70.4" y="82.1">10M</text>
<text x="70.4" y="79.6">R29</text>
<text x="98.5" y="82.4">OPA1679</text>
<text x="172.8" y="79.6">+</text>
<text x="189.9" y="78.3">1k8</text>
<text x="203.3" y="79.6">U1A</text>
<text x="217.8" y="80.9">33R</text>
<text x="218.4" y="78.3">R3</text>
<text x="253.2" y="79.6">220u</text>
<text x="36.5" y="86">C18</text>
<text x="36.6" y="88.5">10u</text>
<text x="83.1" y="84.7">R30</text>
<text x="83.3" y="87.2">47k</text>
<text x="100.9" y="84.9">U2B</text>
<text x="116.2" y="84.7">R31</text>
<text x="116.3" y="87.2">2k7</text>
<text x="137.7" y="86">GND</text>
<text x="165.6" y="86">GND</text>
<text x="200.8" y="87.2">+</text>
<text x="265.4" y="89.8">R6</text>
<text x="97.9" y="93.6">+</text>
<text x="177.2" y="93.6">2k2</text>
<text x="200.7" y="94.8">R8</text>
<text x="211.5" y="94.8">3k3</text>
<text x="265.4" y="92.3">100k</text>
<text x="177.7" y="96.1">R4</text>
<text x="200.7" y="97.4">2k2</text>
<text x="212" y="97.4">R5</text>
<text x="232.4" y="101.2">R7</text>
<text x="260.9" y="99.9">GND</text>
<text x="196.1" y="105">GND</text>
<text x="203.2" y="107.5">100p</text>
<text x="204.4" y="105">C4</text>
<text x="232.4" y="103.7">3k3</text>
<text x="266.8" y="105">XLR3</text>
<text x="268" y="102.5">J1</text>
<text x="43.2" y="112.6">H1</text>
<text x="62.2" y="112.6">H2</text>
<text x="232.4" y="111.4">RV1</text>
<text x="232.4" y="113.9">500R</text>
<text x="43.2" y="115.2">MountingHole</text>
<text x="62.2" y="115.2">MountingHole</text>
<text x="172.7" y="117.7">R9</text>
<text x="184.2" y="117.7">C3</text>
<text x="203.8" y="117.7">R10</text>
<text x="258.3" y="119">GND</text>
<text x="42.3" y="120.8">R42</text>
<text x="43" y="122.8">0R</text>
<text x="61.9" y="120.8">R41</text>
<text x="62.6" y="122.8">0R</text>
<text x="127.3" y="125.3">C5</text>
<text x="172.7" y="120.2">2k2</text>
<text x="184.2" y="120.2">3p3</text>
<text x="203.9" y="120.2">2k7</text>
<text x="221.5" y="120.2">GND</text>
<text x="233" y="122.8">R16</text>
<text x="233.1" y="125.3">2k2</text>
<text x="38.6" y="130.4">GND</text>
<text x="57.7" y="130.4">GND</text>
<text x="126.2" y="127.9">100u</text>
<text x="139" y="126.6">R11</text>
<text x="139.7" y="129.1">1k</text>
<text x="158.2" y="127.6">OPA1679</text>
<text x="160.6" y="130.1">U1C</text>
<text x="189.8" y="129.1">R12</text>
<text x="189.9" y="131.7">1k8</text>
<text x="201.4" y="130.4">OPA1679</text>
<text x="217.8" y="131.7">R13</text>
<text x="254.3" y="130.4">C6</text>
<text x="43.2" y="135.5">H3</text>
<text x="62.2" y="135.5">H4</text>
<text x="101.3" y="132.9">Conn_01x02</text>
<text x="110.6" y="135.5">J3</text>
<text x="157.6" y="132.9">+</text>
<text x="203.7" y="132.9">U1B</text>
<text x="217.8" y="134.2">33R</text>
<text x="253.2" y="132.9">220u</text>
<text x="42.6" y="143.6">R39</text>
<text x="43.2" y="138">MountingHole</text>
<text x="61.6" y="143.4">R40</text>
<text x="62.2" y="138">MountingHole</text>
<text x="122.4" y="143.1">GND</text>
<text x="149.9" y="140.6">10k</text>
<text x="149.9" y="138">R19</text>
<text x="200.8" y="140.6">+</text>
<text x="265.4" y="141.8">R18</text>
<text x="43.3" y="145.6">0R</text>
<text x="62.3" y="145.4">0R</text>
<text x="145.3" y="149.5">GND</text>
<text x="163.2" y="149.5">R14</text>
<text x="163.9" y="146.9">1k</text>
<text x="200.7" y="148.2">R20</text>
<text x="212.8" y="148.2">3k3</text>
<text x="265.4" y="144.4">100k</text>
<text x="38.6" y="153.3">GND</text>
<text x="57.7" y="153.3">GND</text>
<text x="200.7" y="150.7">2k2</text>
<text x="212.7" y="150.7">R15</text>
<text x="260.9" y="152">GND</text>
<text x="46.9" y="159.6">+15V</text>
<text x="196.1" y="158.3">GND</text>
<text x="22.9" y="166">J7</text>
<text x="13.3" y="168.5">Conn_02x05_Odd_Even</text>
<text x="53.3" y="168.9">C8</text>
<text x="53.3" y="171.4">10u</text>
<text x="66" y="171">100n</text>
<text x="66" y="168.5">C10</text>
<text x="91.4" y="171">100n</text>
<text x="91.4" y="168.5">C20</text>
<text x="75.8" y="175.7" transform="rotate(-90 75.8 175.7)">V+</text>
<text x="76.2" y="178.7">OPA1679</text>
<text x="76.2" y="176.1">U1E</text>
<text x="102.5" y="175.7" transform="rotate(-90 102.5 175.7)">V+</text>
<text x="102.9" y="178.7">OPA1679</text>
<text x="102.9" y="176.1">U2E</text>
<text x="41.1" y="183.7">GND</text>
<text x="53.3" y="184.1">C9</text>
<text x="53.3" y="181.6">10u</text>
<text x="66" y="183.7">C7</text>
<text x="75.8" y="180.2" transform="rotate(-90 75.8 180.2)">V-</text>
<text x="91.4" y="183.7">C19</text>
<text x="102.5" y="180.2" transform="rotate(-90 102.5 180.2)">V-</text>
<text x="110.4" y="185">+15V</text>
<text x="121.8" y="185">-15V</text>
<text x="129.8" y="185">PWR_FLAG</text>
<text x="66" y="186.3">100n</text>
<text x="91.4" y="186.3">100n</text>
<text x="46.9" y="195.2">-15V</text>
<text x="108.2" y="195.2">PWR_FLAG</text>
<text x="119.6" y="195.2">PWR_FLAG</text>
<text x="132.6" y="195.2">GND</text>
</g>
<g font-size="1.8" fill="#a90000">
<text x="181.4" y="17.9" transform="rotate(-90 181.4 17.9)">2</text>
<text x="177.7" y="20.1">1</text>
<text x="184.1" y="20.1">3</text>
<text x="195.5" y="32.8">13</text>
<text x="208.2" y="35.3">14</text>
<text x="130.1" y="41.7">9</text>
<text x="187.7" y="40.7" transform="rotate(-90 187.7 40.7)">4</text>
<text x="195.5" y="37.8">12</text>
<text x="90.7" y="44.2">2</text>
<text x="103.4" y="46.7">1</text>
<text x="129.5" y="46.7">10</text>
<text x="142.8" y="44.2">8</text>
<text x="187.7" y="47.1" transform="rotate(-90 187.7 47.1)">6</text>
<text x="190.4" y="42.9">5</text>
<text x="19.6" y="49.3">1</text>
<text x="32.3" y="49.3">2</text>
<text x="90.7" y="49.3">3</text>
<text x="265.4" y="51.8">1</text>
<text x="265.4" y="49.3">2</text>
<text x="26.4" y="56.6" transform="rotate(-90 26.4 56.6)">3</text>
<text x="139.4" y="71.2" transform="rotate(-90 139.4 71.2)">1</text>
<text x="139.4" y="77.5" transform="rotate(-90 139.4 77.5)">3</text>
<text x="142.2" y="73.4">2</text>
<text x="170.1" y="78.5">12</text>
<text x="170.1" y="83.6">13</text>
<text x="182.8" y="81">14</text>
<text x="198.7" y="81">2</text>
<text x="211.4" y="83.6">1</text>
<text x="95.8" y="87.4">6</text>
<text x="108.5" y="89.9">7</text>
<text x="198.7" y="86.1">3</text>
<text x="95.8" y="92.5">5</text>
<text x="226" y="111.5">2</text>
<text x="229.6" y="109.3" transform="rotate(-90 229.6 109.3)">3</text>
<text x="262.2" y="111.5">1</text>
<text x="274.9" y="111.5">2</text>
<text x="229.6" y="115.6" transform="rotate(-90 229.6 115.6)">1</text>
<text x="269" y="118.8" transform="rotate(-90 269 118.8)">3</text>
<text x="118" y="131.8">2</text>
<text x="154.9" y="131.8">10</text>
<text x="118" y="134.4">1</text>
<text x="155.5" y="136.9">9</text>
<text x="168.2" y="134.4">8</text>
<text x="198.7" y="134.4">6</text>
<text x="211.4" y="136.9">7</text>
<text x="198.7" y="139.4">5</text>
<text x="18.4" y="171.2">10</text>
<text x="19" y="173.7">8</text>
<text x="27.9" y="173.7">7</text>
<text x="27.9" y="171.2">9</text>
<text x="74.7" y="171.5" transform="rotate(-90 74.7 171.5)">4</text>
<text x="101.3" y="171.5" transform="rotate(-90 101.3 171.5)">4</text>
<text x="19" y="178.8">4</text>
<text x="19" y="176.3">6</text>
<text x="27.9" y="178.8">3</text>
<text x="27.9" y="176.3">5</text>
<text x="19" y="181.4">2</text>
<text x="27.9" y="181.4">1</text>
<text x="74.7" y="183.6" transform="rotate(-90 74.7 183.6)">11</text>
<text x="101.3" y="183.6" transform="rotate(-90 101.3 183.6)">11</text>
</g>
<g font-size="1.8" fill="#0000c2">
<text x="226.8" y="40">either</text>
<text x="230.9" y="37.9">HPF</text>
<text x="233.4" y="40">omit</text>
<text x="235.7" y="37.9">is</text>
<text x="238.5" y="37.9">optional,</text>
<text x="238.7" y="40">R32</text>
<text x="243.6" y="40">or</text>
<text x="246.7" y="40">R33</text>
<text x="149.5" y="43.2">-3</text>
<text x="153.4" y="43.2">dB</text>
<text x="14.8" y="60.8">Chassis</text>
<text x="15.1" y="62.9">Ground</text>
<text x="145.1" y="74.7">CMRR</text>
<text x="145.7" y="76.7">Trim</text>
<text x="220.5" y="108.7">CMRR</text>
<text x="221.1" y="110.7">Trim</text>
<text x="256.6" y="121.5">Chassis</text>
<text x="256.9" y="123.6">Ground</text>
</g>
<g font-size="1.4" fill="#840000">
<text x="22.4" y="48.6">1</text>
<text x="26" y="52.1">3</text>
<text x="29.5" y="48.6">2</text>
<text x="265" y="110.8">1</text>
<text x="272.1" y="110.8">2</text>
<text x="268.6" y="114.4">3</text>
</g>
</svg>
